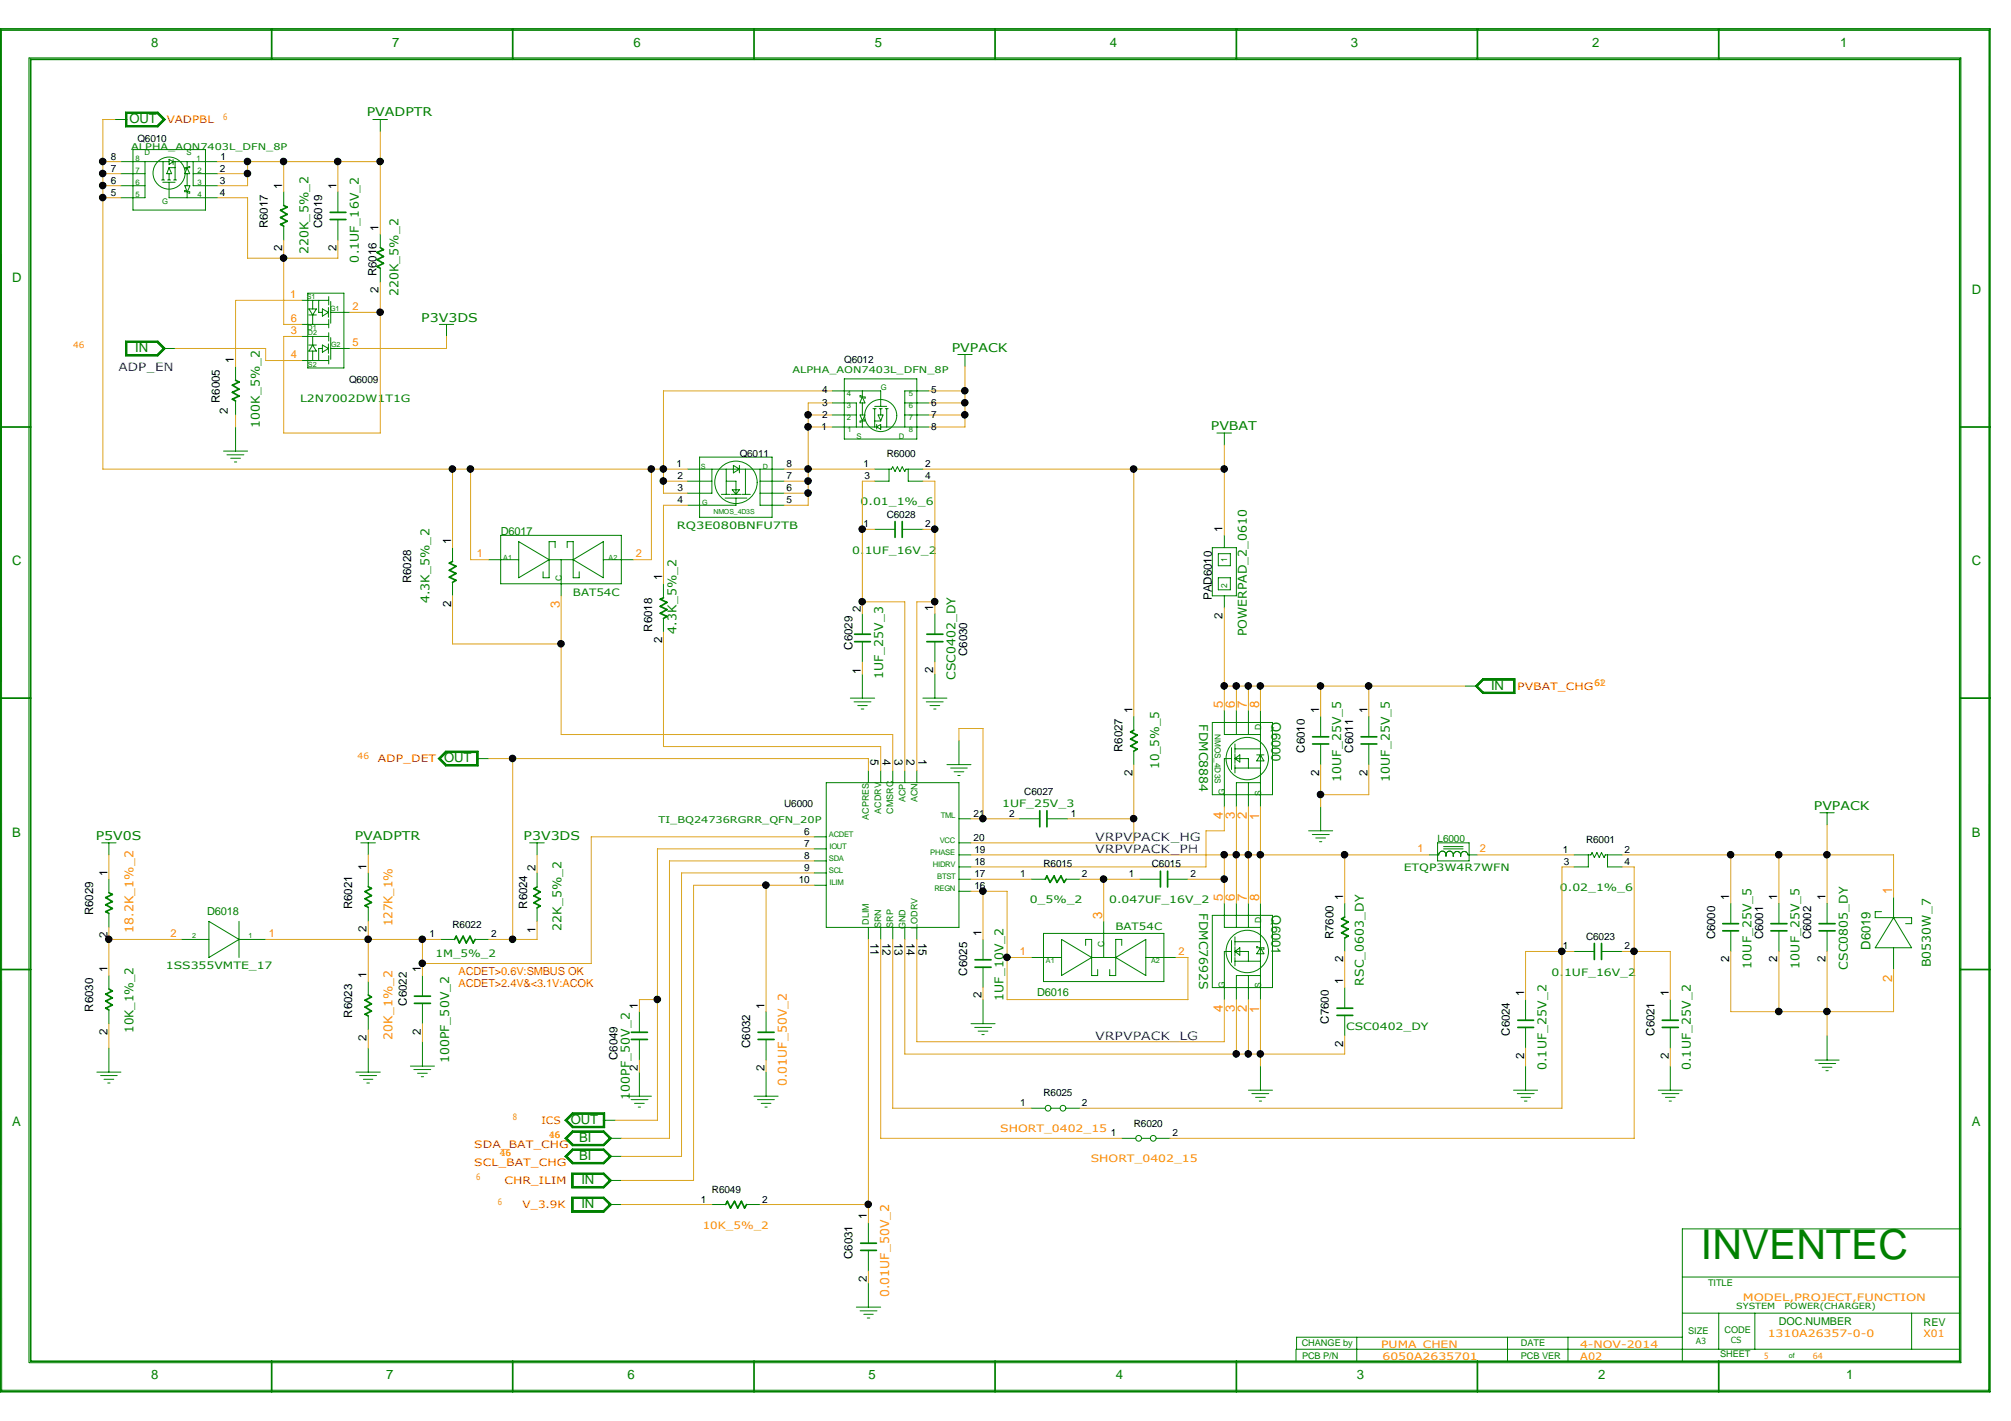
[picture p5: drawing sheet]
<svg xmlns="http://www.w3.org/2000/svg" width="297mm" height="210mm" viewBox="0 0 297 210" stroke-linecap="round" stroke-linejoin="round" font-family="sans-serif">
<g fill="none" stroke="#008000" stroke-width=".25">
<path d="M0 4.3h293.9v201.3h-293.9zM40.1 4.3v4.5M75.7 4.3v4.5M111.4 4.3v4.5M147 4.3v4.5M182.6 4.3v4.5M218.2 4.3v4.5M253.9 4.3v4.5M289.5 8.8h-285v192.3h285M289.5 8.7v192.4M41.9 30.4l.5 .2-1 .5 1 .6-1 .4 1 .6-1 .4 .5 .3M48.8 31.4h2.3"/>
<path d="M48.8 32.4h2.3M56.2 36.6l.4 .3-.9 .4 .9 .6-.9 .5 .9 .5-.9 .5 .5 .2M34.8 56.2l.5 .2-1 .5 1 .6-1 .5 1 .5-1 .5 .5 .2M0 63.1h4.5M132.2 77v2.4M133.3 77v2.4M289.5 63.1h4.4M66.8 82.9l-.4 .3 .9 .5-.9 .5 .9 .5-.9 .6 .9 .4-.5 .3M98 88.3l-.5 .2 1 .5-1 .6 1 .4-1 .6 1 .5-.5 .3M126.2 94.8h2.4M126.2 93.7h2.4M136.9 94.8h2.4"/>
<path d="M136.9 93.7h2.4M0 103.1h4.5M153.6 119.8v2.3M154.6 119.8v2.3M167.5 107.9l-.5 .2 1 .5-1 .6 1 .4-1 .6 1 .5-.5 .3M193.9 108.8h2.4M193.9 109.9h2.4M201 108.8h2.4M201 109.9h2.4M289.5 103.1h4.4M16.1 131.9l.5 .2-1 .5 1 .6-1 .4 1 .6-1 .5 .5 .2M54.4 131l.5 .2-1 .5 1 .6-1 .5 1 .5-1 .5 .5 .2"/>
<path d="M67.1 138.8l.3-.5 .5 1 .5-1 .5 1 .5-1 .5 1 .3-.5M79.3 131l-.4 .3 .9 .4-.9 .6 .9 .5-.9 .6 .9 .4-.5 .3M154.4 129.9l.2-.5 .5 .9 .6-.9 .4 .9 .6-.9 .5 .9 .3-.4M171.4 128.7v2.3M172.5 128.7v2.3M198.6 135.5l-.4 .2 .9 .5-.9 .6 .9 .4-.9 .6 .9 .5-.5 .3M235.5 139.4v2.3M236.6 139.4v2.3M254.5 136.4h2.3M254.5 137.5h2.3M261.6 136.4h2.3M261.6 137.5h2.3"/>
<path d="M268.7 136.4h2.4M268.7 137.5h2.4M0 143.2h4.5M16.1 146.1l.5 .3-1 .5 1 .5-1 .5 1 .6-1 .4 .5 .3M54.4 147l.5 .3-1 .4 1 .6-1 .5 1 .6-1 .4 .5 .3M61.2 147.2h2.4M61.2 148.2h2.4M93.3 152.5h2.3M93.3 153.5h2.3M112 152.5h2.3M112 153.5h2.3M144 141.8h2.4"/>
<path d="M144 142.9h2.4M197.5 148.9h2.3M197.5 150h2.3M224.2 150.7h2.3M224.2 151.8h2.3M245.5 150.7h2.4M245.5 151.8h2.4M289.5 143.2h4.4M107.2 177.9l.2-.4 .5 .9 .6-.9 .5 .9 .5-.9 .5 .9 .3-.5M127.1 183.6h2.4M127.1 184.7h2.4M40.1 201.1v4.5"/>
<path d="M75.7 201.1v4.5M111.4 201.1v4.5M147 201.1v4.5M182.6 201.1v4.5M218.2 201.1v4.5M253.9 201.1v4.5"/>
</g>
<g fill="none" stroke="#008000" stroke-width=".15">
<path d="M.2 4.4l.1 201M.3 4.5h293.4M4.3 8.6v192.7M4.3 8.6h285.3v192.7h-285.3M17 17.7h1.8M18.5 16.6h4.8l1.1 1.1-1.1 1.1h-4.8zM18.6 16.6h4.7l1 1.1-1 1h-4.7zM18.7 16.7h4.5l1 1-1 .9h-4.5zM18.8 16.8h4.4l.9 .9-.9 .8h-4.4zM55.1 17.7h2.1M56.2 17.7v1.7M293.8 4.5l-.1 200.9h-293.4"/>
<path d="M17.9 25.7h3.5M17.9 23.9h7.1M17.9 27.4h3.5M19.6 22.1h10.7v8.9h-10.7zM21.4 23.9v5.3h-3.5M23.9 26.6h.4M24 26.9h1.9M24.1 23.9v2.6M24.8 26.6h.4M25 25.7v.8M25 27v2.2h7.1M25.5 23.9l-.5 .4"/>
<path d="M25.5 23.9l-.5-.4v.8M25.6 23.6v.7M25.6 23.9h6.5M25.7 26.6h.4M25.9 24.8h-.9l-.4 .9h.8l-.4-.9M25.9 23.9v2.6M27.3 28.3h.7v.2h-.1M27.4 28.2h-.1v.1M27.6 23.9v.9l-.3 .9h.7l-.4-.9M27.6 25.7v1.7M27.9 24.6h.1v.2h-.7v.1h.2M28 27.4h-.7l.3 .9v.9"/>
<path d="M28.1 27.4l-.4 .9M28.5 25.7h3.6M28.5 23.9v3.5h3.6M41.9 28.3v2.1M41.9 33.4v2.1M49.9 28.3v3.1M49.9 32.4v3.1M56.2 34.6v2M56.2 39.6v2.1M18.5 50.4h4.8l1.1 1.1-1.1 1.1h-4.8zM18.6 50.5h4.7l1 1-1 1h-4.7zM18.7 50.5h4.5l1 1-1 1h-4.5z"/>
<path d="M18.8 50.6h4.4l.9 .9-.9 .9h-4.4zM24.1 51.5h1.8M34.8 54.1v2.1M34.8 59.2v2.1M44.6 49.7h4M44.6 47.9h4M44.6 44.4h4M44.6 53.3h4M45.5 43.3h5.3v11.1h-5.3zM45.6 51h1.1M45.6 45.6h1.1l-.5 .9zM45.6 46.5h1.1"/>
<path d="M46.2 51l.5 .9h-1.1zM46.2 44.4v1.2M46.2 46.5v1.4M46.2 49.7v1.3M46.2 51.9v1.4M47.1 44.4v1.7h.5M47.6 51.5h-.5v1.8M47.6 45.6l.9 .5-.9 .6zM47.6 51l.9 .5-.9 .5zM48.5 45.4v1.5M48.5 50.8v1.4M48.6 43.8v1.2"/>
<path d="M48.6 47.2v1.2M48.6 49.1v1.3M48.6 52.5v1.3M48.8 51.5h2.9M48.8 44.5v3.3M48.8 49.9v3.2M48.8 46.1h2.9M64.9 47.9h2.1M66 47.9v1.8M122.9 57.7h7.2v2.3M122.9 59.5h3.6v3.6M124.7 56h10.7v8.9h-10.7z"/>
<path d="M127.2 58.4h-.2v.2h.8M127.4 57.7v.9M127.4 59.5v1.8M127.4 58.6l-.4 .9M127.4 58.6l.4 .9h-.8M127.8 58.6v.2h-.2M133.6 59.5h3.6M137.2 57.7h-3.6v5.4M141.5 52.4h2.1M142.5 52.4v1.7M33 66.6h3.6M33.5 67.2h2.5"/>
<path d="M34.1 67.7h1.4M34.6 68.2h.4M34.8 63.1v3.5M74 79.1h17.8v7.1h-17.8zM101.6 71.1h3.6M101.6 69.3h14.2M103.3 67.5h10.7v8.9h-10.7zM105.2 69.3v3.6h-3.6M106.5 73h1.3M107.1 73.6h3.2M107.3 69.3v3.7M107.3 71.1h1.4v1.9"/>
<path d="M108 73h1.4M108.2 72.3h1l-.5 .7zM108.3 68.7l.9 .6-.9 .6zM108.7 73.6v1h-7.1M109.2 68.7v1.2M109.6 73h1.2M110.1 69.3v3.7M112.3 69.3v5.3h3.5M112.3 71.1h3.5M112.3 72.9h3.5M122.9 61.3h3.6M122.9 63.1h6.6"/>
<path d="M127.4 62.1l-.4-.8h.8l-.4 .9v.9M127.6 62h.2v.2h-.8v.2h.2M128.9 60.4h.5M129.2 69.3h2.5l.2-.3 .3 .6 .3-.6 .4 .6 .4-.6 .3 .6 .2-.3h2.5M129.2 60.4v2.7M129.2 60h1.8M129.2 78.2h3M129.5 62.7v.7M129.5 63l.6-.3v.7l-.6-.3M129.9 60.4h.4M130.1 60.4v.9M130.1 62.1l-.4-.8h.7l-.3 .9h-.9"/>
<path d="M130.1 63.1h7.1M130.8 60.4h.4M131 60.4v2.7M131.3 69.3v1.8h-2.1M133.3 78.2h3M133.6 61.3h3.6M134.2 69.3v1.8h2.1M179.7 64h2.2M180.8 64v1.7M180.8 79.1v1.8M66.8 80.9v2M66.8 86v2"/>
<path d="M72.2 82.7h4.4M76.6 80l4.5 2.7-4.5 2.6zM81.1 82.7h3.6M82 80.9v-.9h-.9v5.3h-.9v-.8M82.9 82.7v5.3M83.8 80.9v-.9h.9v5.3h.9v-.8M84.7 82.7l4.4-2.7v5.3zM89.1 82.7h4.5M98 86.2v2.1M98 91.4v1.9M127.4 90.7v3M127.4 94.8v3"/>
<path d="M127.4 99.6v3.5M138.1 90.7v3M138.1 94.8v3M138.1 99.6v3.5M179.1 80.9h3.5v7.1h-3.5zM180 81.8h1.7v1.8h-1.7zM180 85.3h1.7v1.8h-1.7zM180.8 88v1.8M64.7 112.1l1.1-1.1h4.8v2.2h-4.8zM64.9 112.1l1-1h4.6v1.9h-4.6zM65.1 112.1l.9-.9h4.4v1.7h-4.4zM65.9 111h4.7v2.1h-4.7l-1-1z"/>
<path d="M70.4 112.1h1.8M122 115.6h19.6v21.4h-19.6zM125.6 103.1h3.6M126.1 103.7h2.5M126.7 104.2h1.4M127.2 104.7h.4M128.3 113.8v1.8M130.1 113.8v1.8M131.9 113.8v1.8M133.6 113.8v1.8M135.4 113.8v1.8M136.3 103.1h3.6"/>
<path d="M136.8 103.7h2.5M137.4 104.2h1.4M137.9 104.7h.4M139.9 112.9h3.5M140.4 113.5h2.5M140.9 114h1.5M141.5 114.6h.3M141.6 109.4v3.5M167.5 105.8v2.1M167.5 111v1.9M179.1 106.7h8.9v10.7h-8.9zM180.8 104.9v3.6h5.4"/>
<path d="M181.9 112.1h-1.1v7.1M181.9 110.4v3.3M182.4 112.1h2v1.4M182.4 113.5h3.8M182.4 109.9v1.3M182.4 111.3v1.5M182.4 112.9v1.3M182.4 110.6h3.8M182.4 112.1l.7-.6v1.1zM182.6 104.9v3.6M184.4 104.9v3.6M184.4 115.6v3.6"/>
<path d="M185.6 111.5h1.1M186.2 115.6h-3.6v3.6M186.2 104.9v14.3M186.2 111.5l.5 .9h-1.1zM195.1 105.8v3M195.1 109.9v3M195.1 119.2v3.5M202.2 105.8v3M202.2 109.9v3M216.4 101.3h1.8M219 100.2h4.8v2.2h-4.8l-1.1-1.1zM219 100.3h4.7v2.1h-4.7l-1-1.1z"/>
<path d="M219.1 100.4h4.5v1.9h-4.5l-1-1zM219.1 100.5h4.5v1.7h-4.5l-.9-.9zM15 124.5h2.1M16.1 124.5v1.8M16.1 129.9v2M16.1 134.9v2.1M26.8 138.8h4.1M30.9 136.1l4.4 2.7-4.4 2.6zM35.3 138.8h3.9M35.3 136.1v5.3M53.3 124.5h2.2M54.4 124.5v1.8"/>
<path d="M54.4 128.9v2.1M54.4 134v2.1M65.1 138.8h2M70.2 138.8h2M78.2 124.5h2.2M79.3 124.5v1.8M79.3 128.9v2.1M79.3 134.1v2M120.3 123.6h1.7M120.3 130.8h1.7M120.3 125.4h1.7M120.3 128.9h1.7"/>
<path d="M120.3 127.2h1.7M128.3 137v1.8M130.1 137v1.8M131.9 137v1.8M133.6 137v1.8M135.4 137v1.8M141.6 124.5h1.8M141.6 129.9h1.8M141.6 128.1h1.8M141.6 126.3h1.8M141.6 131.7h1.8M141.6 120.9h1.8"/>
<path d="M145.2 138.8v3M150.5 120.9h3.1M152.3 129.9h2.1M154.1 137.9h17.8v7.1h-17.8zM154.6 120.9h3.1M156.8 138.8l4.4 2.6-4.4 2.7zM157.5 129.9h2M160.4 139.7v-.9h.8v5.3h.9v-.9M163 136.1v5.3M165.7 139.7v-.9h-.9v5.3h-.9v-.9M168.4 129.9h3M172.5 129.9h3"/>
<path d="M179.1 135.2h8.9v10.7h-8.9zM180.8 133.4v3.6h5.4M181.9 138.9v3.3M182.4 138.4v1.3M182.4 139.8v1.5M182.4 139.1h3.8M182.6 133.4v3.6M184.4 133.4v3.6M185.8 139.8h-.2v.2h1.1v.2h-.2M186.2 133.4v14.3M186.2 140l.5 .9h-1.1zM193.3 122.7h3.5"/>
<path d="M193.8 123.3h2.5M194.3 123.8h1.5M194.9 124.3h.3M198.6 133.4v2.1M198.6 138.6v1.9M211.1 126.3h1.4M212.3 124.5h4.7v2.7h-4.7zM212.7 125.9l-.2 .3M213.1 125.7l-.4 .2M213.1 125.7l.3 .2M213.2 125.4h2.9M213.2 125.1h2.9"/>
<path d="M213.5 125.9l.1 .4M213.6 126.3v.1M213.6 126.3v.2M213.7 125.9l-.1 .3M214.1 125.7l-.3 .2M214.2 125.7l.3 .2M214.5 125.9l.2 .4M214.7 126.3v.2M214.7 126.4l-.1 .1M214.8 125.9l-.1 .3M215.2 125.8l-.3 .1M215.3 125.8l.3 .1"/>
<path d="M215.6 126l.2 .3M215.7 126.3l.1 .2M215.8 126.4l-.1 .1M215.9 125.9l-.2 .4M216.3 125.8l-.4 .1M216.3 125.8l.4 .1M216.7 126l.1 .3h1.4M232.5 126.3h2.5l.2-.4 .3 .8 .4-.8 .3 .8 .4-.8 .3 .8 .2-.4h2.5M234.6 126.3v1.8h-2.1M237.4 126.3v1.8h2.2M255.6 133.4v3M255.6 137.5v3"/>
<path d="M262.8 133.4v3M262.8 137.5v3M268.8 120.1h2.1M269.9 120.1v1.7M269.9 133.4v3M269.9 137.5v3M277.9 134.7h-.9v.9h5.4v.8h-.9M279.7 135.6l2.7 4.4h-5.4zM279.7 132.5v3.1M279.7 140v3.2M14.3 158.4h3.6M14.9 158.9h2.4"/>
<path d="M15.4 159.4h1.4M15.9 160h.4M16.1 144.1v2M16.1 149.2v2M16.1 154.8v3.6M52.6 158.4h3.6M53.1 158.9h2.5M53.7 159.4h1.4M54.2 160h.4M54.4 145v2M54.4 150.1v2M54.4 154.8v3.6"/>
<path d="M60.6 157.5h3.6M61.1 158h2.5M61.7 158.5h1.4M62.2 159h.4M62.4 144.1v3.1M62.4 148.2v3M62.4 153.9v3.6M94.4 149.4v3.1M94.4 153.5v3.1M94.4 158.4v3.5M113.2 149.4v3.1M113.2 153.5v3.1"/>
<path d="M113.2 158.4v3.5M143.4 151.2h3.6M144 151.8h2.5M144.5 152.3h1.4M145 152.8h.4M145.2 142.9v3M145.2 147.7v3.5M152.3 141.4h4.5M161.2 141.4h3.6M164.8 141.4l4.4-2.6v5.3zM169.2 141.4h4.5M181.9 140.5h-1.1v7.2"/>
<path d="M182.4 141.4v1.3M182.4 140.5h2v1.5M182.4 140.5l.7-.5v1.1zM182.4 142h3.8M184.4 144.1v3.6M186.2 157.5v3.5M186.2 144.1h-3.6v3.6M198.6 145.9v3M198.6 150v3M225.3 147.7v3M225.3 151.8v3M225.3 157.5v3.5"/>
<path d="M232.5 140.5h3M236.6 140.5h3M246.7 147.7v3M246.7 151.8v3M246.7 157.5v3.5M268.1 156.6h3.5M268.6 157.1h2.5M269.2 157.6h1.4M269.7 158.2h.3M269.9 153v3.6M83.4 170.8l1.1-1.1h4.7l1.1 1.1-1.1 1.1h-4.7zM83.4 168.1l1.1-1.1h4.7l1.1 1.1-1.1 1.1h-4.7z"/>
<path d="M83.4 165.5l1.1-1.1h4.8v2.2h-4.8zM83.6 170.8l1-1h4.6l1 1-1 1.1h-4.6zM83.6 168.1l1-1h4.6l1 1-1 1.1h-4.6zM83.6 170.8l1-1h4.6l.9 1-.9 1h-4.6zM83.6 168.1l1-.9h4.6l.9 .9-.9 1h-4.6zM83.6 165.5l1-1h4.6v2h-4.6zM83.8 170.8l.9-.9h4.4l.9 .9-.9 .9h-4.4zM83.8 165.5l.9-.9h4.4v1.8h-4.4zM84.5 176.8h4.7l1.1 1.1-1.1 1.2h-4.7zM84.5 173.3h4.7l1.1 1.1-1.1 1.1h-4.7zM84.5 176.9h4.7l1 1-1 1.1h-4.7zM84.5 173.4h4.7l1 1-1 1h-4.7z"/>
<path d="M84.6 177h4.6l.9 .9-.9 1h-4.6zM84.6 173.4h4.6l.9 1-.9 .9h-4.6zM84.6 164.5h4.6v2h-4.6l-1-1zM84.7 177h4.4l.9 .9-.9 .9h-4.4zM84.7 173.5h4.4l.9 .9-.9 .9h-4.4zM84.7 167.3h4.4l.9 .8-.9 .9h-4.4l-.9-.9zM89.1 165.5h1.8M90 177.9h1.8M90 174.4h1.8M90 170.8h1.8M90 168.1h1.8M92.7 161.9h3.5"/>
<path d="M93.2 162.4h2.5M93.7 163h1.5M94.3 163.5h.3M105.2 177.9h2M110.3 177.9h2M111.4 161.9h3.5M111.9 162.4h2.5M112.4 163h1.5M113 163.5h.3M152.3 163.7h2.1M155.3 163.7h1.3M157.5 163.7h2"/>
<path d="M165.7 168.1h2.1M168.7 168.1h1.2M170.8 168.1h2M184.4 161h3.6M184.9 161.5h2.5M185.5 162.1h1.4M186 162.6h.3M223.6 161h3.5M224.1 161.5h2.5M224.7 162.1h1.4M225.2 162.6h.3M244.9 161h3.6"/>
<path d="M245.5 161.5h2.5M246 162.1h1.4M246.5 162.6h.4M126.5 193.1h3.6M127 193.6h2.5M127.6 194.1h1.4M128.1 194.7h.4M128.3 180.6v3M128.3 184.7v3M128.3 189.5v3.6M191.4 199.3v1.8M200.4 197.5v3.6"/>
<path d="M222.7 197.5v3.6M231.6 197.5v3.6M248.5 197.5h-57v1.8h98M248.5 181.5v19.6M248.5 194h41M248.5 188.6h41M248.6 181.5h41M253.9 194v5.3M259.2 194v5.3M282.4 194v5.3"/>
<circle cx="25" cy="25.6" r="2.37"/>
<circle cx="108.7" cy="71.2" r="3.1"/>
<circle cx="130.1" cy="61.4" r="2.37"/>
<circle cx="184.2" cy="112.1" r="3.1"/>
<circle cx="184.2" cy="140.5" r="3.1"/>
<circle cx="154.8" cy="163.7" r=".43"/>
<circle cx="157" cy="163.7" r=".43"/>
<circle cx="168.2" cy="168.1" r=".43"/>
<circle cx="170.3" cy="168.1" r=".43"/>
</g>
<g fill="none" stroke="#daa520" stroke-width=".15">
<path d="M17 17.7h-1.8v51.6h86.4M56.2 19.4v15.2M15.2 27.4h2.7M15.2 25.7h2.7M15.2 23.9h2.7M15.2 29.2h2.7M32.1 25.7h4.5M32.1 29.2h4.5v8.9h13.3v-2.6M32.1 23.9h24.1M36.6 23.9v3.5h-4.5M41.9 23.9v4.4M41.9 35.5v12.4h2.7"/>
<path d="M49.9 23.9v4.4M25.9 51.5h13.3v1.8h5.4M44.6 44.4h-9.8v9.7M51.7 46.1h4.5M56.2 41.7v22.3h-14.3v-14.3h2.7M66 49.7v1.8h-14.3M122.9 57.7h-24.9v15.2h3.6M122.9 59.5h-3.5v15.1h-3.6M137.2 57.7h5.3M137.2 59.5h5.3M142.5 54.1v9h-5.3M34.8 61.3v1.8"/>
<path d="M66.8 69.3v11.6M69.5 69.3v13.4h2.7M96.2 69.3v13.4h-2.6M98 71.1h3.6M101.6 74.6h-3.6v11.6M115.8 69.3h13.4M115.8 72.9h3.6M115.8 71.1h3.6M119.4 63.1h3.5M119.4 61.3h3.5M127.4 78.2h1.8M129.2 71.1h-1.8v19.6"/>
<path d="M136.3 71.1h1.8v19.6M136.3 69.3h44.5M136.3 78.2h1.8M137.2 61.3h5.3M167.5 69.3v36.5M180.8 65.7v13.4M66.8 88v7.1h16.1M82.9 88v20.5h49v5.3M98 93.3v17h32.1v3.5M127.4 97.8v1.8M127.4 88.9h6.2v24.9M138.1 97.8v1.8"/>
<path d="M138.1 88.9h-2.7v24.9M180.8 89.8v15.1M72.2 112.1h56.1v1.7M75.7 112.1v26.7M141.6 109.4v-1.8h3.6v13.3M167.5 112.9v11.6h-24.1M180.8 119.2v3.5h-2.7v5.4h-34.7M180.8 101.3h35.6M182.6 101.3v3.6M182.6 119.2v14.2M184.4 101.3v3.6M184.4 119.2v14.2"/>
<path d="M186.2 101.3v3.6M186.2 119.2v14.2M195.1 101.3v4.5M195.1 112.9v6.3M202.2 112.9v4.5h-7.1M202.2 101.3v4.5M16.1 126.3v3.6M16.1 137v7.1M16.1 138.8h10.7M39.2 138.8h25.9M54.4 126.3v2.6M54.4 136.1v8.9"/>
<path d="M62.4 138.8v5.3M79.3 126.3v2.6M79.3 136.1v2.7h-7.1M113.2 130.8v18.6M120.3 130.8h-17.9v43.6h-10.6M120.3 127.2h-21.4v40.9h-7.1M120.3 128.9h-19.6v41.9h-8.9M120.3 123.6h-33v18.7h-24.9M120.3 125.4h-23.2v40.1h-6.2M128.3 138.8v41.8M130.1 138.8v29.3h35.6M131.9 138.8v24.9h20.4"/>
<path d="M133.6 138.8v16.9h65v-2.7M135.4 138.8v15.1h45.4v-6.2M143.4 126.3h67.7M143.4 120.9h7.1M143.4 129.9h8.9M143.4 131.7h5.4v16h26.7v-6.3h-1.8M145.2 131.7v7.1M157.7 120.9h9.8M159.5 129.9h8.9M163 129.9v6.2M175.5 129.9h5.3M180.8 126.3v7.1"/>
<path d="M198.6 126.3v7.1M218.2 126.3h14.3M232.5 128.1h-1.8v35.6h-71.2M239.6 126.3h40.1v6.2M239.6 128.1h1.8v40h-68.6M255.6 126.3v7.1M262.8 126.3v7.1M269.9 121.8v11.6M16.1 151.2v3.6M54.4 152.1v2.7M62.4 151.2v2.7M94.4 156.6v1.8"/>
<path d="M97.1 147.7h-2.7v1.7M113.2 156.6v1.8M145.2 145.9v1.8M148.8 141.4h3.5M182.6 147.7v8M184.4 147.7v8M186.2 147.7v9.8M198.6 140.5v5.4M225.3 154.8v2.7M232.5 140.5h-7.2v7.2M239.6 140.5h7.1v7.2M246.7 154.8v2.7"/>
<path d="M255.6 140.5v8.9h24.1v-6.2M262.8 140.5v8.9M269.9 140.5v12.5M91.8 177.9h13.4M112.3 177.9h16M128.3 187.7v1.8"/>
</g>
<g fill="#000">
<circle cx="15.2" cy="29.2" r=".49"/>
<circle cx="15.2" cy="25.6" r=".49"/>
<circle cx="15.2" cy="23.8" r=".49"/>
<circle cx="15.2" cy="27.4" r=".49"/>
<circle cx="36.6" cy="23.8" r=".49"/>
<circle cx="36.6" cy="25.6" r=".49"/>
<circle cx="41.9" cy="38.1" r=".49"/>
<circle cx="41.9" cy="23.8" r=".49"/>
<circle cx="49.9" cy="23.8" r=".49"/>
<circle cx="56.2" cy="23.8" r=".49"/>
<circle cx="56.2" cy="46.1" r=".49"/>
<circle cx="142.5" cy="59.5" r=".49"/>
<circle cx="142.5" cy="57.7" r=".49"/>
<circle cx="66.8" cy="69.3" r=".49"/>
<circle cx="69.5" cy="69.3" r=".49"/>
<circle cx="96.2" cy="69.3" r=".49"/>
<circle cx="98" cy="71.1" r=".49"/>
<circle cx="98" cy="69.3" r=".49"/>
<circle cx="119.4" cy="72.8" r=".49"/>
<circle cx="119.4" cy="61.3" r=".49"/>
<circle cx="119.4" cy="71.1" r=".49"/>
<circle cx="119.4" cy="69.3" r=".49"/>
<circle cx="119.4" cy="63.1" r=".49"/>
<circle cx="127.4" cy="78.2" r=".49"/>
<circle cx="138.1" cy="78.2" r=".49"/>
<circle cx="142.5" cy="61.3" r=".49"/>
<circle cx="167.4" cy="69.3" r=".49"/>
<circle cx="180.8" cy="69.3" r=".49"/>
<circle cx="82.9" cy="95.1" r=".49"/>
<circle cx="127.4" cy="88.9" r=".49"/>
<circle cx="138.1" cy="88.9" r=".49"/>
<circle cx="75.7" cy="112" r=".49"/>
<circle cx="180.8" cy="101.3" r=".49"/>
<circle cx="182.6" cy="101.3" r=".49"/>
<circle cx="184.4" cy="101.3" r=".49"/>
<circle cx="186.2" cy="101.3" r=".49"/>
<circle cx="195" cy="101.3" r=".49"/>
<circle cx="195" cy="117.4" r=".49"/>
<circle cx="202.2" cy="101.3" r=".49"/>
<circle cx="16.1" cy="138.7" r=".49"/>
<circle cx="54.4" cy="138.7" r=".49"/>
<circle cx="62.4" cy="138.7" r=".49"/>
<circle cx="75.7" cy="138.7" r=".49"/>
<circle cx="113.1" cy="130.7" r=".49"/>
<circle cx="145.2" cy="120.9" r=".49"/>
<circle cx="145.2" cy="131.6" r=".49"/>
<circle cx="163" cy="129.9" r=".49"/>
<circle cx="167.4" cy="120.9" r=".49"/>
<circle cx="180.8" cy="126.3" r=".49"/>
<circle cx="180.8" cy="129.9" r=".49"/>
<circle cx="182.6" cy="126.3" r=".49"/>
<circle cx="184.4" cy="126.3" r=".49"/>
<circle cx="186.2" cy="126.3" r=".49"/>
<circle cx="198.6" cy="126.3" r=".49"/>
<circle cx="255.6" cy="126.3" r=".49"/>
<circle cx="262.7" cy="126.3" r=".49"/>
<circle cx="269.8" cy="126.3" r=".49"/>
<circle cx="62.4" cy="142.3" r=".49"/>
<circle cx="97.1" cy="147.6" r=".49"/>
<circle cx="148.7" cy="141.4" r=".49"/>
<circle cx="182.6" cy="155.7" r=".49"/>
<circle cx="184.4" cy="155.7" r=".49"/>
<circle cx="186.2" cy="155.7" r=".49"/>
<circle cx="230.7" cy="140.5" r=".49"/>
<circle cx="241.4" cy="140.5" r=".49"/>
<circle cx="262.7" cy="149.4" r=".49"/>
<circle cx="269.8" cy="149.4" r=".49"/>
<circle cx="128.2" cy="177.9" r=".49"/>
</g>
<g fill="none" stroke="#000" stroke-width=".15">
<circle cx="15.2" cy="29.2" r=".49"/>
<circle cx="15.2" cy="25.6" r=".49"/>
<circle cx="15.2" cy="23.8" r=".49"/>
<circle cx="15.2" cy="27.4" r=".49"/>
<circle cx="36.6" cy="23.8" r=".49"/>
<circle cx="36.6" cy="25.6" r=".49"/>
<circle cx="41.9" cy="38.1" r=".49"/>
<circle cx="41.9" cy="23.8" r=".49"/>
<circle cx="49.9" cy="23.8" r=".49"/>
<circle cx="56.2" cy="23.8" r=".49"/>
<circle cx="56.2" cy="46.1" r=".49"/>
<circle cx="142.5" cy="59.5" r=".49"/>
<circle cx="142.5" cy="57.7" r=".49"/>
<circle cx="66.8" cy="69.3" r=".49"/>
<circle cx="69.5" cy="69.3" r=".49"/>
<circle cx="96.2" cy="69.3" r=".49"/>
<circle cx="98" cy="71.1" r=".49"/>
<circle cx="98" cy="69.3" r=".49"/>
<circle cx="119.4" cy="72.8" r=".49"/>
<circle cx="119.4" cy="61.3" r=".49"/>
<circle cx="119.4" cy="71.1" r=".49"/>
<circle cx="119.4" cy="69.3" r=".49"/>
<circle cx="119.4" cy="63.1" r=".49"/>
<circle cx="127.4" cy="78.2" r=".49"/>
<circle cx="138.1" cy="78.2" r=".49"/>
<circle cx="142.5" cy="61.3" r=".49"/>
<circle cx="167.4" cy="69.3" r=".49"/>
<circle cx="180.8" cy="69.3" r=".49"/>
<circle cx="82.9" cy="95.1" r=".49"/>
<circle cx="127.4" cy="88.9" r=".49"/>
<circle cx="138.1" cy="88.9" r=".49"/>
<circle cx="75.7" cy="112" r=".49"/>
<circle cx="180.8" cy="101.3" r=".49"/>
<circle cx="182.6" cy="101.3" r=".49"/>
<circle cx="184.4" cy="101.3" r=".49"/>
<circle cx="186.2" cy="101.3" r=".49"/>
<circle cx="195" cy="101.3" r=".49"/>
<circle cx="195" cy="117.4" r=".49"/>
<circle cx="202.2" cy="101.3" r=".49"/>
<circle cx="16.1" cy="138.7" r=".49"/>
<circle cx="54.4" cy="138.7" r=".49"/>
<circle cx="62.4" cy="138.7" r=".49"/>
<circle cx="75.7" cy="138.7" r=".49"/>
<circle cx="113.1" cy="130.7" r=".49"/>
<circle cx="145.2" cy="120.9" r=".49"/>
<circle cx="145.2" cy="131.6" r=".49"/>
<circle cx="163" cy="129.9" r=".49"/>
<circle cx="167.4" cy="120.9" r=".49"/>
<circle cx="180.8" cy="126.3" r=".49"/>
<circle cx="180.8" cy="129.9" r=".49"/>
<circle cx="182.6" cy="126.3" r=".49"/>
<circle cx="184.4" cy="126.3" r=".49"/>
<circle cx="186.2" cy="126.3" r=".49"/>
<circle cx="198.6" cy="126.3" r=".49"/>
<circle cx="255.6" cy="126.3" r=".49"/>
<circle cx="262.7" cy="126.3" r=".49"/>
<circle cx="269.8" cy="126.3" r=".49"/>
<circle cx="62.4" cy="142.3" r=".49"/>
<circle cx="97.1" cy="147.6" r=".49"/>
<circle cx="148.7" cy="141.4" r=".49"/>
<circle cx="182.6" cy="155.7" r=".49"/>
<circle cx="184.4" cy="155.7" r=".49"/>
<circle cx="186.2" cy="155.7" r=".49"/>
<circle cx="230.7" cy="140.5" r=".49"/>
<circle cx="241.4" cy="140.5" r=".49"/>
<circle cx="262.7" cy="149.4" r=".49"/>
<circle cx="269.8" cy="149.4" r=".49"/>
<circle cx="128.2" cy="177.9" r=".49"/>
</g>
<text font-size="6.1" fill="#008000" x="251.2" y="186">INVENTEC</text>
<g font-size="1.9" fill="#008000">
<text x="22.3" y="6.9">8</text>
<text x="58" y="6.9">7</text>
<text x="93.6" y="6.9">6</text>
<text x="129.2" y="6.9">5</text>
<text x="163.9" y="6.9">4</text>
<text x="199.5" y="6.9">3</text>
<text x="235.2" y="6.9">2</text>
<text x="271.8" y="6.9">1</text>
<text x="19.1" y="18.2">OUT</text>
<text x="1.8" y="41.7">D</text>
<text x="291.2" y="43.4">D</text>
<text x="20" y="52">IN</text>
<text x="1.8" y="83.5">C</text>
<text x="291.2" y="83.5">C</text>
<text x="220.3" y="101.9">IN</text>
<text x="187.8" y="106.7" transform="rotate(90 187.8 106.7)">Q6000</text>
<text x="65.6" y="112.5">OUT</text>
<text x="1.8" y="123.6">B</text>
<text x="291.2" y="123.6">B</text>
<text x="187.8" y="135.2" transform="rotate(90 187.8 135.2)">Q6001</text>
<text x="276.3" y="140.3" transform="rotate(-90 276.3 140.3)">D6019</text>
<text x="1.8" y="166.3">A</text>
<text x="84.3" y="166">OUT</text>
<text x="291.2" y="166.3">A</text>
<text x="85.6" y="168.7">BI</text>
<text x="85.6" y="171.3">BI</text>
<text x="85.9" y="174.9">IN</text>
<text x="85.9" y="178.4">IN</text>
<text x="22.3" y="203.7">8</text>
<text x="57.1" y="203.7">7</text>
<text x="92.7" y="203.7">6</text>
<text x="128.3" y="203.7">5</text>
<text x="164.8" y="203.7">4</text>
<text x="200.4" y="203.7">3</text>
<text x="236" y="203.7">2</text>
<text x="272.7" y="203.7">1</text>
</g>
<g font-size="1.9" fill="#ff8d00">
<text x="82.7" y="89.8" transform="rotate(-90 82.7 89.8)">3</text>
<text x="180.6" y="104.6" transform="rotate(-90 180.6 104.6)">5</text>
<text x="182.4" y="104.6" transform="rotate(-90 182.4 104.6)">6</text>
<text x="184.2" y="104.6" transform="rotate(-90 184.2 104.6)">7</text>
<text x="186" y="104.6" transform="rotate(-90 186 104.6)">8</text>
<text x="180.6" y="120.9" transform="rotate(-90 180.6 120.9)">4</text>
<text x="182.4" y="120.9" transform="rotate(-90 182.4 120.9)">3</text>
<text x="184.2" y="120.9" transform="rotate(-90 184.2 120.9)">2</text>
<text x="186" y="121.1" transform="rotate(-90 186 121.1)">1</text>
<text x="162.8" y="135.7" transform="rotate(-90 162.8 135.7)">3</text>
<text x="180.6" y="133.1" transform="rotate(-90 180.6 133.1)">5</text>
<text x="182.4" y="133.1" transform="rotate(-90 182.4 133.1)">6</text>
<text x="184.2" y="133.1" transform="rotate(-90 184.2 133.1)">7</text>
<text x="186" y="133.1" transform="rotate(-90 186 133.1)">8</text>
<text x="279.5" y="132" transform="rotate(-90 279.5 132)">1</text>
<text x="180.6" y="149.4" transform="rotate(-90 180.6 149.4)">4</text>
<text x="182.4" y="149.4" transform="rotate(-90 182.4 149.4)">3</text>
<text x="184.2" y="149.4" transform="rotate(-90 184.2 149.4)">2</text>
<text x="186" y="149.6" transform="rotate(-90 186 149.6)">1</text>
<text x="279.5" y="145" transform="rotate(-90 279.5 145)">2</text>
</g>
<g font-size="1.8" fill="#008000">
<text x="54.2" y="17.2">PVADPTR</text>
<text x="45.5" y="37.5" transform="rotate(-90 45.5 37.5)">220K_5%_2</text>
<text x="53" y="38.8" transform="rotate(-90 53 38.8)">0.1UF_16V_2</text>
<text x="58.9" y="43.8" transform="rotate(-90 58.9 43.8)">220K_5%_2</text>
<text x="62.2" y="47.5">P3V3DS</text>
<text x="140.6" y="51.9">PVPACK</text>
<text x="38.4" y="63.2" transform="rotate(-90 38.4 63.2)">100K_5%_2</text>
<text x="178.9" y="63.5">PVBAT</text>
<text x="63.5" y="89.1" transform="rotate(-90 63.5 89.1)">4.3K_5%_2</text>
<text x="99.9" y="93.6" transform="rotate(-90 99.9 93.6)">4.3K_5%_2</text>
<text x="184.2" y="94" transform="rotate(-90 184.2 94)">POWERPAD_2_0610</text>
<text x="130.5" y="100.3" transform="rotate(-90 130.5 100.3)">1UF_25V_3</text>
<text x="141.1" y="100.5" transform="rotate(-90 141.1 100.5)">CSC0402_DY</text>
<text x="177.1" y="107" transform="rotate(90 177.1 107)">FDMC8884</text>
<text x="171.2" y="113.6" transform="rotate(-90 171.2 113.6)">10_5%_5</text>
<text x="198.1" y="115.5" transform="rotate(-90 198.1 115.5)">10UF_25V_5</text>
<text x="205.3" y="115.5" transform="rotate(-90 205.3 115.5)">10UF_25V_5</text>
<text x="267.9" y="119.6">PVPACK</text>
<text x="14.1" y="124.1">P5V0S</text>
<text x="52.4" y="124.1">PVADPTR</text>
<text x="77.3" y="124.1">P3V3DS</text>
<text x="82.9" y="137.5" transform="rotate(-90 82.9 137.5)">22K_5%_2</text>
<text x="177.1" y="134.9" transform="rotate(90 177.1 134.9)">FDMC7692S</text>
<text x="258.7" y="143.1" transform="rotate(-90 258.7 143.1)">10UF_25V_5</text>
<text x="265.8" y="143.1" transform="rotate(-90 265.8 143.1)">10UF_25V_5</text>
<text x="272.9" y="143.2" transform="rotate(-90 272.9 143.2)">CSC0805_DY</text>
<text x="285.2" y="142.9" transform="rotate(-90 285.2 142.9)">B0530W_7</text>
<text x="148.2" y="147.8" transform="rotate(-90 148.2 147.8)">1UF_10V_2</text>
<text x="201.5" y="145.6" transform="rotate(-90 201.5 145.6)">RSC_0603_DY</text>
<text x="19.7" y="152.6" transform="rotate(-90 19.7 152.6)">10K_1%_2</text>
<text x="66.3" y="157.1" transform="rotate(-90 66.3 157.1)">100PF_50V_2</text>
<text x="228.4" y="158.1" transform="rotate(-90 228.4 158.1)">0.1UF_25V_2</text>
<text x="249.8" y="158.1" transform="rotate(-90 249.8 158.1)">0.1UF_25V_2</text>
<text x="93" y="162.4" transform="rotate(-90 93 162.4)">100PF_50V_2</text>
</g>
<g font-size="1.8" fill="#ff8d00">
<text x="19.7" y="137.8" transform="rotate(-90 19.7 137.8)">18.2K_1%_2</text>
<text x="58" y="136.8" transform="rotate(-90 58 136.8)">127K_1%</text>
<text x="58" y="153.6" transform="rotate(-90 58 153.6)">20K_1%_2</text>
<text x="116.2" y="160.5" transform="rotate(-90 116.2 160.5)">0.01UF_50V_2</text>
<text x="131.4" y="191.6" transform="rotate(-90 131.4 191.6)">0.01UF_50V_2</text>
</g>
<g font-size="1.7">
<text x="41.7" y="27.9" transform="rotate(-90 41.7 27.9)">1</text>
<text x="49.7" y="27.9" transform="rotate(-90 49.7 27.9)">1</text>
<text x="39.6" y="33.7" transform="rotate(-90 39.6 33.7)">R6017</text>
<text x="47.6" y="33.7" transform="rotate(-90 47.6 33.7)">C6019</text>
<text x="55.9" y="34.1" transform="rotate(-90 55.9 34.1)">1</text>
<text x="41.7" y="37.1" transform="rotate(-90 41.7 37.1)">2</text>
<text x="49.7" y="37.1" transform="rotate(-90 49.7 37.1)">2</text>
<text x="55.6" y="40.8" transform="rotate(-90 55.6 40.8)">R6016</text>
<text x="55.9" y="43.3" transform="rotate(-90 55.9 43.3)">2</text>
<text x="34.5" y="53.7" transform="rotate(-90 34.5 53.7)">1</text>
<text x="32.5" y="59.5" transform="rotate(-90 32.5 59.5)">R6005</text>
<text x="33.7" y="61.1" transform="rotate(-90 33.7 61.1)">2</text>
<text x="66.6" y="80.4" transform="rotate(-90 66.6 80.4)">1</text>
<text x="180.6" y="78.6" transform="rotate(-90 180.6 78.6)">1</text>
<text x="60.7" y="86.1" transform="rotate(-90 60.7 86.1)">R6028</text>
<text x="66.6" y="89.6" transform="rotate(-90 66.6 89.6)">2</text>
<text x="97.8" y="85.7" transform="rotate(-90 97.8 85.7)">1</text>
<text x="179" y="88.6" transform="rotate(-90 179 88.6)">PAD6010</text>
<text x="96.3" y="93.3" transform="rotate(-90 96.3 93.3)">R6018</text>
<text x="97.8" y="95" transform="rotate(-90 97.8 95)">2</text>
<text x="125.9" y="96" transform="rotate(-90 125.9 96)">C6029</text>
<text x="127.2" y="90.3" transform="rotate(-90 127.2 90.3)">2</text>
<text x="137.8" y="90.2" transform="rotate(-90 137.8 90.2)">1</text>
<text x="180.6" y="91.4" transform="rotate(-90 180.6 91.4)">2</text>
<text x="127.2" y="99.6" transform="rotate(-90 127.2 99.6)">1</text>
<text x="137.8" y="99.4" transform="rotate(-90 137.8 99.4)">2</text>
<text x="142.9" y="96.9" transform="rotate(-90 142.9 96.9)">C6030</text>
<text x="167.3" y="105.3" transform="rotate(-90 167.3 105.3)">1</text>
<text x="194.9" y="105.3" transform="rotate(-90 194.9 105.3)">1</text>
<text x="202" y="105.3" transform="rotate(-90 202 105.3)">1</text>
<text x="128.6" y="112.2" transform="rotate(90 128.6 112.2)">5</text>
<text x="130.3" y="112.2" transform="rotate(90 130.3 112.2)">4</text>
<text x="132.1" y="112.2" transform="rotate(90 132.1 112.2)">3</text>
<text x="133.9" y="112.2" transform="rotate(90 133.9 112.2)">2</text>
<text x="135.7" y="112.1" transform="rotate(90 135.7 112.1)">1</text>
<text x="165.8" y="111.1" transform="rotate(-90 165.8 111.1)">R6027</text>
<text x="192.7" y="111.2" transform="rotate(-90 192.7 111.2)">C6010</text>
<text x="199.9" y="111.2" transform="rotate(-90 199.9 111.2)">C6011</text>
<text x="167.3" y="114.6" transform="rotate(-90 167.3 114.6)">2</text>
<text x="194.9" y="114.6" transform="rotate(-90 194.9 114.6)">2</text>
<text x="202" y="114.6" transform="rotate(-90 202 114.6)">2</text>
<text x="15.9" y="129.4" transform="rotate(-90 15.9 129.4)">1</text>
<text x="54.1" y="128.5" transform="rotate(-90 54.1 128.5)">1</text>
<text x="79.1" y="128.6" transform="rotate(-90 79.1 128.6)">2</text>
<text x="13.8" y="135.2" transform="rotate(-90 13.8 135.2)">R6029</text>
<text x="52" y="134.3" transform="rotate(-90 52 134.3)">R6021</text>
<text x="54.1" y="137.7" transform="rotate(-90 54.1 137.7)">2</text>
<text x="77.9" y="134.2" transform="rotate(-90 77.9 134.2)">R6024</text>
<text x="79.1" y="137.8" transform="rotate(-90 79.1 137.8)">1</text>
<text x="198.4" y="132.9" transform="rotate(-90 198.4 132.9)">1</text>
<text x="255.4" y="132.9" transform="rotate(-90 255.4 132.9)">1</text>
<text x="262.5" y="132.9" transform="rotate(-90 262.5 132.9)">1</text>
<text x="269.7" y="132.9" transform="rotate(-90 269.7 132.9)">1</text>
<text x="15.9" y="143.6" transform="rotate(-90 15.9 143.6)">1</text>
<text x="15.9" y="138.6" transform="rotate(-90 15.9 138.6)">2</text>
<text x="62.1" y="143.6" transform="rotate(-90 62.1 143.6)">1</text>
<text x="128.6" y="139.2" transform="rotate(90 128.6 139.2)">11</text>
<text x="130.3" y="139.2" transform="rotate(90 130.3 139.2)">12</text>
<text x="132.1" y="139.2" transform="rotate(90 132.1 139.2)">13</text>
<text x="133.9" y="139.2" transform="rotate(90 133.9 139.2)">14</text>
<text x="135.7" y="139.2" transform="rotate(90 135.7 139.2)">15</text>
<text x="145" y="138.3" transform="rotate(-90 145 138.3)">1</text>
<text x="197" y="138.7" transform="rotate(-90 197 138.7)">R7600</text>
<text x="198.4" y="142.2" transform="rotate(-90 198.4 142.2)">2</text>
<text x="253.3" y="138.8" transform="rotate(-90 253.3 138.8)">C6000</text>
<text x="255.4" y="142.2" transform="rotate(-90 255.4 142.2)">2</text>
<text x="260.4" y="138.8" transform="rotate(-90 260.4 138.8)">C6001</text>
<text x="262.5" y="142.2" transform="rotate(-90 262.5 142.2)">2</text>
<text x="267.5" y="138.8" transform="rotate(-90 267.5 138.8)">C6002</text>
<text x="269.7" y="142.2" transform="rotate(-90 269.7 142.2)">2</text>
<text x="13.8" y="149.4" transform="rotate(-90 13.8 149.4)">R6030</text>
<text x="54.1" y="144.5" transform="rotate(-90 54.1 144.5)">1</text>
<text x="60.1" y="148.5" transform="rotate(-90 60.1 148.5)">C6022</text>
<text x="94.2" y="149" transform="rotate(-90 94.2 149)">1</text>
<text x="112.9" y="149" transform="rotate(-90 112.9 149)">1</text>
<text x="142.9" y="144.1" transform="rotate(-90 142.9 144.1)">C6025</text>
<text x="145" y="147.5" transform="rotate(-90 145 147.5)">2</text>
<text x="198.4" y="145.4" transform="rotate(-90 198.4 145.4)">1</text>
<text x="225.1" y="147.2" transform="rotate(-90 225.1 147.2)">1</text>
<text x="246.5" y="147.2" transform="rotate(-90 246.5 147.2)">1</text>
<text x="15.9" y="152.9" transform="rotate(-90 15.9 152.9)">2</text>
<text x="52" y="150.3" transform="rotate(-90 52 150.3)">R6023</text>
<text x="54.1" y="153.8" transform="rotate(-90 54.1 153.8)">2</text>
<text x="62.1" y="152.9" transform="rotate(-90 62.1 152.9)">2</text>
<text x="110.8" y="154.8" transform="rotate(-90 110.8 154.8)">C6032</text>
<text x="196.3" y="151.2" transform="rotate(-90 196.3 151.2)">C7600</text>
<text x="198.4" y="154.6" transform="rotate(-90 198.4 154.6)">2</text>
<text x="223" y="153" transform="rotate(-90 223 153)">C6024</text>
<text x="244.4" y="153" transform="rotate(-90 244.4 153)">C6021</text>
<text x="91.2" y="156.6" transform="rotate(-90 91.2 156.6)">C6049</text>
<text x="94.2" y="158.2" transform="rotate(-90 94.2 158.2)">2</text>
<text x="112.9" y="158.2" transform="rotate(-90 112.9 158.2)">2</text>
<text x="225.1" y="156.4" transform="rotate(-90 225.1 156.4)">2</text>
<text x="246.5" y="156.4" transform="rotate(-90 246.5 156.4)">2</text>
<text x="125.9" y="186" transform="rotate(-90 125.9 186)">C6031</text>
<text x="128.1" y="180.1" transform="rotate(-90 128.1 180.1)">1</text>
<text x="128.1" y="189.4" transform="rotate(-90 128.1 189.4)">2</text>
</g>
<g font-size="1.7" fill="#00f">
<text x="17.5" y="54.7">ADP_EN</text>
<text x="161.8" y="126">VRPVPACK_PH</text>
<text x="161.8" y="124.2">VRPVPACK_HG</text>
<text x="161.8" y="153.6">VRPVPACK_LG</text>
</g>
<g font-size="1.6" fill="#ff8d00">
<text x="42.8" y="44">1</text>
<text x="43" y="47.5">6</text>
<text x="52.1" y="45.8">2</text>
<text x="43" y="52.9">4</text>
<text x="43" y="49.3">3</text>
<text x="52.1" y="51.1">5</text>
<text x="70.4" y="82.3">1</text>
<text x="93.9" y="82.3">2</text>
<text x="209.4" y="125.9">1</text>
<text x="218.6" y="125.9">2</text>
<text x="25.2" y="138.3">2</text>
<text x="39.7" y="138.3">1</text>
<text x="150.6" y="141.1">1</text>
<text x="174.1" y="141.1">2</text>
</g>
<g font-size="1.6" fill="#008000">
<text x="74" y="79">D6017</text>
<text x="30.6" y="135.2">D6018</text>
<text x="153.2" y="147.1">D6016</text>
<text x="262.8" y="195.8">DOC.NUMBER</text>
<text x="284.1" y="195.9">REV</text>
</g>
<g font-size="1.6" fill="#f00">
<text x="67.7" y="144.1">ACDET&gt;0.6V:SMBUS OK</text>
<text x="67.7" y="145.8">ACDET&gt;2.4V&amp;&lt;3.1V:ACOK</text>
</g>
<g font-size="1.5">
<text x="16.4" y="23.6">8</text>
<text x="20.3" y="20.9">Q6010</text>
<text x="32.6" y="23.6">1</text>
<text x="16.4" y="28.9">5</text>
<text x="16.4" y="27.1">6</text>
<text x="16.4" y="25.4">7</text>
<text x="32.5" y="27.1">3</text>
<text x="32.5" y="25.4">2</text>
<text x="32.5" y="28.9">4</text>
<text x="124.7" y="53.7">Q6012</text>
<text x="51.6" y="56.5">Q6009</text>
<text x="121.4" y="59.9">3</text>
<text x="121.4" y="58.1">4</text>
<text x="137.5" y="59.9">6</text>
<text x="137.5" y="58.1">5</text>
<text x="121.3" y="63.5">1</text>
<text x="121.4" y="61.7">2</text>
<text x="137.5" y="61.7">7</text>
<text x="137.5" y="63.5">8</text>
<text x="99.9" y="69">1</text>
<text x="100.1" y="70.8">2</text>
<text x="109.3" y="67.6">Q6011</text>
<text x="116.2" y="70.8">7</text>
<text x="116.2" y="69">8</text>
<text x="127.5" y="69">1</text>
<text x="127.7" y="70.8">3</text>
<text x="131" y="67.6">R6000</text>
<text x="136.6" y="70.8">4</text>
<text x="136.6" y="69">2</text>
<text x="100.1" y="72.6">3</text>
<text x="100.1" y="74.3">4</text>
<text x="116.2" y="72.6">6</text>
<text x="116.2" y="74.3">5</text>
<text x="127.5" y="77.9">1</text>
<text x="131" y="76.5">C6028</text>
<text x="136.6" y="77.9">2</text>
<text x="115.8" y="119.2">U6000</text>
<text x="151.3" y="117.4">C6027</text>
<text x="118.8" y="125.1">7</text>
<text x="118.8" y="123.3">6</text>
<text x="143.8" y="124.2">20</text>
<text x="143.8" y="120.6">21</text>
<text x="143.9" y="126">19</text>
<text x="149.1" y="120.6">2</text>
<text x="158.2" y="120.6">1</text>
<text x="230.8" y="126">1</text>
<text x="234.3" y="124.5">R6001</text>
<text x="239.9" y="126">2</text>
<text x="118" y="130.4">10</text>
<text x="118.8" y="126.9">8</text>
<text x="118.8" y="128.7">9</text>
<text x="143.9" y="131.3">16</text>
<text x="143.9" y="127.8">18</text>
<text x="143.9" y="129.5">17</text>
<text x="150.7" y="129.5">1</text>
<text x="154.1" y="128.1">R6015</text>
<text x="159.8" y="129.5">2</text>
<text x="166.7" y="129.5">1</text>
<text x="170.1" y="128.1">C6015</text>
<text x="175.8" y="129.5">2</text>
<text x="231" y="127.8">3</text>
<text x="239.9" y="127.8">4</text>
<text x="66.8" y="137">R6022</text>
<text x="63.5" y="138.4">1</text>
<text x="72.6" y="138.4">2</text>
<text x="230.8" y="140.3">1</text>
<text x="234.3" y="138.8">C6023</text>
<text x="239.9" y="140.3">2</text>
<text x="154.1" y="162">R6025</text>
<text x="150.7" y="163.4">1</text>
<text x="159.8" y="163.4">2</text>
<text x="164.1" y="167.9">1</text>
<text x="167.5" y="166.4">R6020</text>
<text x="173.2" y="167.9">2</text>
<text x="103.5" y="177.6">1</text>
<text x="105.1" y="176.2">R6049</text>
<text x="112.6" y="177.6">2</text>
</g>
<g font-size="1.5" fill="#f00">
<text x="24.6" y="18.2">VADPBL</text>
<text x="224.1" y="101.9">PVBAT_CHG</text>
<text x="55.8" y="112.6">ADP_DET</text>
<text x="80" y="166">ICS</text>
<text x="70.1" y="172.3">SCL_BAT_CHG</text>
<text x="70.1" y="169.6">SDA_BAT_CHG</text>
<text x="74.5" y="174.9">CHR_ILIM</text>
<text x="77.2" y="178.5">V_3.9K</text>
</g>
<g font-size="1.5" fill="#008000">
<text x="44.3" y="59.3">L2N7002DW1T1G</text>
<text x="127.1" y="74.6">0.01_1%_6</text>
<text x="100" y="78.2">RQ3E080BNFU7TB</text>
<text x="125.9" y="81.8">0.1UF_16V_2</text>
<text x="84.6" y="88">BAT54C</text>
<text x="148" y="119.2">1UF_25V_3</text>
<text x="212.3" y="124.4">L6000</text>
<text x="207.3" y="128.6">ETQP3W4R7WFN</text>
<text x="230.4" y="131.7">0.02_1%_6</text>
<text x="152.1" y="133.4">0_5%_2</text>
<text x="163.8" y="133.4">0.047UF_16V_2</text>
<text x="164.8" y="137.4">BAT54C</text>
<text x="24.5" y="143.2">1SS355VMTE_17</text>
<text x="64.3" y="141.4">1M_5%_2</text>
<text x="229.2" y="144.1">0.1UF_16V_2</text>
<text x="198.8" y="152.1">CSC0402_DY</text>
</g>
<g font-size="1.5" fill="#ff8d00">
<text x="147.7" y="167.3">SHORT_0402_15</text>
<text x="161.1" y="171.7">SHORT_0402_15</text>
<text x="103.8" y="181.5">10K_5%_2</text>
<text x="257.4" y="192.2">MODEL,PROJECT,FUNCTION</text>
<text x="261.1" y="197.5">1310A26357-0-0</text>
<text x="284.1" y="197.5">X01</text>
<text x="204" y="199.1">PUMA CHEN</text>
<text x="204.2" y="200.9">6050A2635701</text>
<text x="233.4" y="199.1">4-NOV-2014</text>
<text x="233.4" y="200.9">A02</text>
</g>
<g font-size="1.4" fill="#008000">
<text x="19.4" y="22.1">ALPHA_AON7403L_DFN_8P</text>
<text x="117" y="55.1">ALPHA_AON7403L_DFN_8P</text>
<text x="97.3" y="121.6">TI_BQ24736RGRR_QFN_20P</text>
<text x="252.3" y="189.9">TITLE</text>
<text x="249.3" y="197">SIZE</text>
<text x="254.7" y="196.9">CODE</text>
<text x="192.3" y="198.8">CHANGE by</text>
<text x="192.3" y="200.7">PCB P/N</text>
<text x="224.7" y="198.8">DATE</text>
<text x="224.7" y="200.7">PCB VER</text>
<text x="254.1" y="200.4">SHEET</text>
</g>
<g font-size="1.3" fill="#ff8d00">
<text x="33" y="17.7">6</text>
<text x="10.8" y="51.5">46</text>
<text x="235.5" y="101.3">62</text>
<text x="235.5" y="101.3">61</text>
<text x="52.8" y="112.1">46</text>
<text x="75.7" y="165.5">8</text>
<text x="73.8" y="170.8">46</text>
<text x="74" y="170.8">16</text>
<text x="81.1" y="168.1">46</text>
<text x="81.2" y="168.1">16</text>
<text x="70.3" y="174.4">6</text>
<text x="73.5" y="177.9">6</text>
<text x="260.6" y="200.7">5</text>
<text x="267.8" y="200.7">64</text>
</g>
<g font-size="1.3" fill="#008000">
<text x="181.3" y="83.1" transform="rotate(-90 181.3 83.1)">1</text>
<text x="83" y="85.9" transform="rotate(-90 83 85.9)">C</text>
<text x="181.3" y="86.8" transform="rotate(-90 181.3 86.8)">2</text>
<text x="186.3" y="107.9" transform="rotate(-90 186.3 107.9)">D</text>
<text x="133.7" y="118.5" transform="rotate(-90 133.7 118.5)">ACP</text>
<text x="135.5" y="118.5" transform="rotate(-90 135.5 118.5)">ACN</text>
<text x="180.9" y="117.4" transform="rotate(-90 180.9 117.4)">G</text>
<text x="186.3" y="117.5" transform="rotate(-90 186.3 117.5)">S</text>
<text x="128.4" y="121.1" transform="rotate(-90 128.4 121.1)">ACPRES</text>
<text x="130.2" y="120.2" transform="rotate(-90 130.2 120.2)">ACDRV</text>
<text x="131.9" y="120.2" transform="rotate(-90 131.9 120.2)">CMSRC</text>
<text x="128.4" y="136.6" transform="rotate(-90 128.4 136.6)">DLIM</text>
<text x="130.2" y="137.1" transform="rotate(-90 130.2 137.1)">SRN</text>
<text x="131.9" y="137" transform="rotate(-90 131.9 137)">SRP</text>
<text x="133.7" y="137.2" transform="rotate(-90 133.7 137.2)">GND</text>
<text x="135.5" y="137.2" transform="rotate(-90 135.5 137.2)">LODRV</text>
<text x="186.3" y="136.4" transform="rotate(-90 186.3 136.4)">D</text>
<text x="163.1" y="139.9" transform="rotate(-90 163.1 139.9)">C</text>
<text x="180.9" y="145.9" transform="rotate(-90 180.9 145.9)">G</text>
<text x="186.3" y="146" transform="rotate(-90 186.3 146)">S</text>
<text x="256.5" y="193.4">SYSTEM</text>
<text x="263.6" y="193.4">POWER(CHARGER)</text>
<text x="250.5" y="198.5">A3</text>
<text x="255.6" y="198.4">CS</text>
</g>
<text font-size="1.2" fill="#008000" x="179.4" y="108.4" transform="rotate(90 179.4 108.4)">NMOS_4D3S</text>
<g font-size="1.1" fill="#008000">
<text x="20" y="23.8">8</text>
<text x="21.3" y="22.9">D</text>
<text x="27.6" y="22.9">S</text>
<text x="29" y="23.8">1</text>
<text x="20" y="29.2">5</text>
<text x="20" y="27.4">6</text>
<text x="20" y="25.6">7</text>
<text x="29.2" y="27.4">3</text>
<text x="29.2" y="25.6">2</text>
<text x="29.2" y="29.2">4</text>
<text x="24" y="30.1">G</text>
<text x="45.3" y="44.2">S1</text>
<text x="48.8" y="46">G1</text>
<text x="45.4" y="48.8">D1</text>
<text x="45.5" y="49.5">D2</text>
<text x="48.9" y="51.3">G2</text>
<text x="45.5" y="54.1">S2</text>
<text x="125.1" y="58.5">4</text>
<text x="130.1" y="57.7">G</text>
<text x="134.2" y="58.5">5</text>
<text x="125.1" y="60.3">3</text>
<text x="125.1" y="62.1">2</text>
<text x="125.2" y="63.9">1</text>
<text x="126.5" y="64.8">S</text>
<text x="132.8" y="64.8">D</text>
<text x="134.2" y="60.3">6</text>
<text x="134.2" y="62.1">7</text>
<text x="134.2" y="63.9">8</text>
<text x="103.5" y="69.3">S</text>
<text x="112.7" y="69.3">D</text>
<text x="103.7" y="74.6">G</text>
<text x="74.3" y="82.7">A1</text>
<text x="89.9" y="82.7">A2</text>
<text x="122.4" y="123.6">ACDET</text>
<text x="122.5" y="125.3">IOUT</text>
<text x="138.8" y="124.5">VCC</text>
<text x="139" y="120.9">TML</text>
<text x="122.4" y="127.1">SDA</text>
<text x="122.4" y="128.9">SCL</text>
<text x="122.5" y="130.7">ILIM</text>
<text x="137.4" y="126.2">PHASE</text>
<text x="137.8" y="128">HIDRV</text>
<text x="138" y="131.6">REGN</text>
<text x="138.4" y="129.8">BTST</text>
<text x="28.4" y="138.6">2</text>
<text x="36.7" y="138.6">1</text>
<text x="154.5" y="142.2">A1</text>
<text x="170" y="142.2">A2</text>
<text x="264.2" y="200.6">of</text>
</g>
<text font-size="1" fill="#008000" x="105.4" y="75.9">NMOS_4D3S</text>
</svg>
